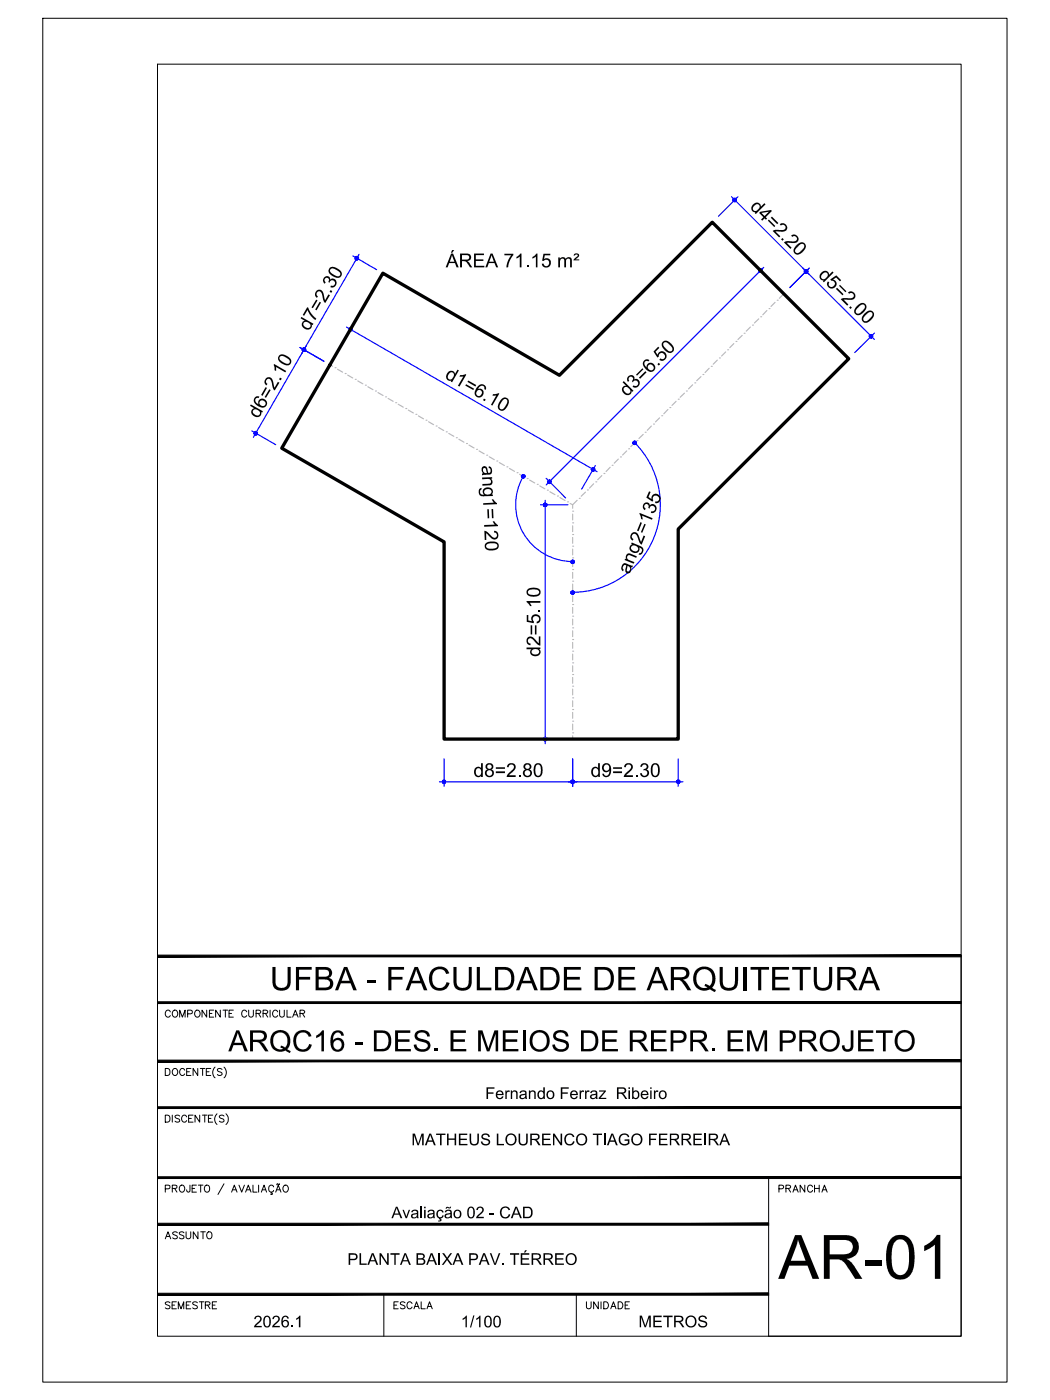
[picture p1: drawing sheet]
<svg xmlns="http://www.w3.org/2000/svg" width="229mm" height="305mm" viewBox="0 0 229 305" stroke-linecap="round" stroke-linejoin="round" font-family="sans-serif">
<!-- layer: ARQ_EIXO CINZA 04 -->
<g fill="none" stroke="#bababa" stroke-width=".25">
<path d="M71.8 79.4l.6 .4M154.9 79.8h.1M156.2 78.4l-.9 .9M156.6 77.9h.1M158 76.6l-.9 .9M158.4 76.2h.1M159.8 74.8l-.9 .9M160.2 74.3h.1M161.6 73l-.9 .9M162 72.6h.1M163.4 71.2l-.9 .9M163.8 70.8h.1"/>
<path d="M165.2 69.4l-.9 .9M165.6 69h.1M167 67.6l-.9 .9M167.4 67.2h.1M168.7 65.8l-.8 .9M169.2 65.4h.1M170.6 64l-.9 .9M72.9 80.1h.1M73.5 80.4l1.1 .6M75.1 81.3h.1M75.7 81.7l1.1 .6M77.3 82.6h.1"/>
<path d="M77.9 82.9l1.1 .7M79.5 83.9h.1M80.1 84.2l1.1 .6M81.7 85.1h.1M82.3 85.5l1.1 .6M83.9 86.4h.1M84.5 86.7l1.1 .7M86.1 87.7h.1M86.7 88l1.1 .6M88.3 88.9h.1M88.9 89.3l1.1 .6M90.6 90.2h.1"/>
<path d="M91.1 90.6l1.1 .6M92.8 91.5h.1M93.3 91.8l1.1 .7M95 92.8h.1M95.5 93.1l1.1 .6M97.2 94h.1M97.7 94.4l1.1 .6M99.4 95.3h.1M99.9 95.6l1.1 .7M101.6 96.6h.1M102.1 96.9l1.1 .6M103.8 97.8h.1"/>
<path d="M104.3 98.2l1.1 .6M106 99.1h.1M106.5 99.4l1.1 .7M134.6 99.9l-.9 .9M135.1 99.5h.1M136.4 98.2l-.8 .9M136.9 97.7h.1M138.2 96.4l-.9 .8M138.7 95.9h.1M140 94.6l-.9 .9M140.5 94.1h.1M141.8 92.8l-.9 .9"/>
<path d="M142.3 92.3h.1M143.6 91l-.9 .9M144.1 90.5h.1M145.4 89.2l-.9 .9M145.8 88.7h.1M147.2 87.4l-.9 .9M149 85.6l-.9 .9M149.4 85.1h.1M150.8 83.8l-.9 .9M151.3 83.4h.1M152.6 82l-.9 .9M153 81.5h.1"/>
<path d="M154.4 80.2l-.9 .9M110.4 101.6h.1M110.9 102l1.1 .6M112.6 102.9h.1M113.1 103.3l1.1 .6M114.8 104.2h.1M115.3 104.5l1.1 .7M117 105.5h.1M117.5 105.8l1.1 .6M119.2 106.7h.1M119.7 107.1l1.1 .6M121.4 108h.1"/>
<path d="M121.9 108.3l1.1 .7M123.6 109.3h.1M124.1 109.6l.6 .3M124.7 118.9h.1M124.7 116.4h.1M124.7 113.8h.1M124.7 111.3h.1M124.7 111.9v1.3M124.7 114.5v1.2M124.7 117v1.3M124.7 119.5v1.3M125.6 108.9l-.9 1v.8"/>
<path d="M126.1 108.5h.1M127.5 107.1l-1 .9M127.9 106.7h.1M129.2 105.3l-.8 1M129.7 104.9h.1M131 103.5l-.9 .9M131.5 103.1h.1M132.8 101.7l-.8 1M133.3 101.3h.1M124.7 139.2h.1M124.7 136.7h.1M124.7 134.2h.1"/>
<path d="M124.7 131.6h.1M124.7 129.1h.1M124.7 126.5h.1M124.7 124h.1M124.7 121.5h.1M124.7 122.1v1.3M124.7 124.6v1.3M124.7 127.2v1.2M124.7 129.7v1.3M124.7 132.2v1.3M124.7 134.8v1.3M124.7 137.3v1.3"/>
<path d="M124.7 139.9v1.2M124.7 159.6h.1M124.7 157h.1M124.7 154.5h.1M124.7 151.9h.1M124.7 149.4h.1M124.7 146.9h.1M124.7 144.3h.1M124.7 141.8h.1M124.7 142.4v1.3M124.7 144.9v1.3M124.7 147.5v1.3"/>
<path d="M124.7 150v1.3M124.7 152.6v1.2M124.7 155.1v1.3M124.7 157.6v1.3M124.7 160.2v.7"/>
</g>
<!-- layer: COTA AZUL -->
<g fill="none" stroke="#00f" stroke-width=".25">
<path d="M76.8 55.7l5.2 3M78.2 55.4l-12.5 21.6M159.3 42.8l31.1 31.1M160.7 42.8l-4.3 4.3M164.9 58.2l4.2 4.2M166.3 58.2l-47.4 47.4M176.2 58.4l-4.2 4.2M65.3 75.6l5.2 3.1M66.7 75.3l-11.5 19.9M75.4 71.2l54.6 31.5M76.8 70.8l-3 5.2M190.4 72.5l-4.3 4.3"/>
<path d="M54.8 93.8l5.2 3M138.2 96.4a19.1 19.1 0 0 1 4.1 20.8 19.1 19.1 0 0 1-17.6 11.7M113.9 103.7a12.4 12.4 0 0 0 10.8 18.6M117.7 109.9h6M118.7 108.9v53M118.9 104.1l4.2 4.3M129.6 101.3l-3 5.2M95.7 170.2h53M96.7 165.2v6M117.7 160.9h6M124.7 165.2v6M147.7 165.2v6"/>
</g>
<g fill="#00f" stroke="#00f" stroke-width=".22">
<path d="M76.3 71.7l-.2 .3 .2 .1zM76.3 71.7l.2 .3-.2 .1zM76.3 71.7l.2 .3 .1-.1z"/>
<path d="M76.3 71.7l.3 .2 .1-.2zM76.3 71.7l.3-.2 .1 .2zM76.5 71.4l-.2 .3 .3-.2z"/>
<path d="M76.3 71.3v.4l.2-.3zM76.1 71.4l.2-.1v.4zM76.1 71.4l-.1 .1 .3 .2z"/>
<path d="M129.1 102.2l.4 .2v-.2zM129.1 102.2l.4-.2v.2zM129.3 101.9l-.2 .3 .4-.2z"/>
<path d="M129.1 101.8v.4l.2-.3zM128.9 101.9l.2-.1v.4zM128.9 101.9l-.1 .1 .3 .2z"/>
<path d="M128.8 102l-.1 .2h.4zM128.7 102.2h.4l-.3 .2zM128.8 102.4l.1 .1 .2-.3z"/>
<path d="M129.1 102.2l-.2 .3 .2 .1zM129.1 102.2l.2 .3-.2 .1zM129.1 102.2l.2 .3 .2-.1z"/>
<path d="M118.5 109.6l.2 .3v-.4zM118.5 109.6l.2 .3-.3-.2zM118.4 109.7l-.1 .2h.4z"/>
<path d="M118.3 109.9l.1 .2 .3-.2zM118.4 110.1l.3-.2-.2 .3zM118.7 109.9l-.2 .3 .2 .1z"/>
<path d="M118.7 109.9v.4l.2-.1zM118.7 109.9l.3 .2-.1 .1zM118.7 109.9l.3 .2 .1-.2z"/>
<path d="M118.7 109.9h.4l-.1-.2zM118.9 109.6l.1 .1-.3 .2zM118.7 109.5v.4l.2-.3z"/>
<path d="M118.7 160.9v.4l.2-.1zM118.7 160.9l.3 .2-.1 .1zM118.7 160.9l.3 .2 .1-.2z"/>
<path d="M118.7 160.9h.4l-.1-.2zM118.9 160.6l.1 .1-.3 .2zM118.7 160.5v.4l.2-.3z"/>
<path d="M118.5 160.6l.2 .3v-.4zM118.5 160.6l.2 .3-.3-.2zM118.4 160.7l-.1 .2h.4z"/>
<path d="M118.3 160.9l.1 .2 .3-.2zM118.4 161.1l.3-.2-.2 .3zM118.7 160.9l-.2 .3 .2 .1z"/>
<path d="M119.4 105.1l.1 .1 .1-.3zM119.6 104.9l.1 .3h-.2zM119.6 104.9l.1 .3 .2-.1z"/>
<path d="M119.6 104.9l.3 .2 .1-.2zM119.6 104.9l.4-.1v.1zM119.6 104.9l.4-.1-.1-.2z"/>
<path d="M119.7 104.5l-.1 .4 .3-.3zM119.5 104.5h.2l-.1 .4zM119.4 104.6l.2 .3-.1-.4z"/>
<path d="M119.4 104.6l-.1 .2 .3 .1zM119.3 104.8l.3 .1h-.3zM119.3 104.9l.1 .2 .2-.2z"/>
<path d="M165.7 58.5l-.1 .4 .3-.3zM165.5 58.5h.2l-.1 .4zM165.3 58.6l.3 .3-.1-.4z"/>
<path d="M165.3 58.6l-.1 .2 .4 .1zM165.2 58.8l.4 .1-.4 .1zM165.2 59l.1 .2 .3-.3z"/>
<path d="M165.3 59.2l.2 .1 .1-.4zM165.6 58.9l.1 .4h-.2zM165.6 58.9l.1 .4 .2-.1z"/>
<path d="M165.6 58.9l.3 .3v-.2zM165.6 58.9l.3-.1v.2zM165.6 58.9l.3-.1v-.2z"/>
<path d="M159.7 43.3l-.1 .1 .3 .1zM159.6 43.4l.3 .1-.3 .1zM159.6 43.6l.1 .2 .2-.3z"/>
<path d="M159.9 43.5l-.2 .3 .2 .1zM159.9 43.5l.2 .4h-.2zM159.9 43.5l.2 .4 .1-.1z"/>
<path d="M159.9 43.5l.3 .3 .1-.2zM159.9 43.5l.4-.1v.2zM159.9 43.5l.4-.1-.1-.1z"/>
<path d="M160.1 43.2l-.2 .3 .3-.2zM159.9 43.2h.2l-.2 .3zM159.7 43.3l.2 .2v-.3z"/>
<path d="M175.5 59.1l.3 .3 .1-.2zM175.5 59.1l.4-.1v.2zM175.8 58.8l-.3 .3 .4-.1z"/>
<path d="M175.6 58.7l-.1 .4 .3-.3zM175.4 58.7h.2l-.1 .4zM175.2 58.8l.3 .3-.1-.4z"/>
<path d="M175.2 58.8l-.1 .2 .4 .1zM175.1 59l.4 .1-.4 .1zM175.1 59.2l.1 .2 .3-.3z"/>
<path d="M175.2 59.4h.2l.1-.3zM175.5 59.1l.1 .3h-.2zM175.5 59.1l.1 .3h.2z"/>
<path d="M175.2 58.8l-.1 .2 .4 .1zM175.1 59l.4 .1-.4 .1zM175.1 59.2l.1 .2 .3-.3z"/>
<path d="M175.2 59.4h.2l.1-.3zM175.5 59.1l.1 .3h-.2zM175.5 59.1l.1 .3h.2z"/>
<path d="M175.5 59.1l.3 .3 .1-.2zM175.5 59.1l.4-.1v.2zM175.8 58.8l-.3 .3 .4-.1z"/>
<path d="M175.6 58.7l-.1 .4 .3-.3zM175.4 58.7h.2l-.1 .4zM175.2 58.8l.3 .3-.1-.4z"/>
<path d="M189.7 73.2l.2 .3 .1-.2zM189.7 73.2l.3-.1v.2zM189.9 72.9l-.2 .3 .3-.1z"/>
<path d="M189.7 72.9v.3l.2-.3zM189.6 72.9h.1v.3zM189.4 72.9l.3 .3-.1-.3z"/>
<path d="M189.4 72.9l-.1 .2 .4 .1zM189.3 73.1l.4 .1-.4 .1zM189.3 73.3l.1 .2 .3-.3z"/>
<path d="M189.4 73.5l.2 .1 .1-.4zM189.7 73.2v.4h-.1zM189.7 73.2v.4l.2-.1z"/>
<path d="M66.2 75.8v.4l.2-.4zM66 75.8h.2v.4zM66 75.8l-.1 .1 .3 .3z"/>
<path d="M65.9 75.9l-.1 .3h.4zM65.8 76.2h.4l-.3 .1zM65.9 76.3l.1 .2 .2-.3z"/>
<path d="M66.2 76.2l-.2 .3h.2zM66.2 76.2l.2 .3h-.2zM66.2 76.2l.2 .3 .1-.2z"/>
<path d="M66.2 76.2l.3 .1v-.1zM66.2 76.2l.3-.3v.3zM66.4 75.8l-.2 .4 .3-.3z"/>
<path d="M55.7 94.3l-.2 .4h.2zM55.7 94.3l.2 .4h-.2zM55.7 94.3l.2 .4 .1-.2z"/>
<path d="M55.7 94.3l.3 .2v-.2zM55.7 94.3l.3-.2v.2zM55.9 94l-.2 .3 .3-.2z"/>
<path d="M55.7 93.9v.4l.2-.3zM55.5 94l.2-.1v.4zM55.5 94l-.1 .1 .3 .2z"/>
<path d="M55.4 94.1l-.1 .2h.4zM55.3 94.3h.4l-.3 .2zM55.4 94.5l.1 .2 .2-.4z"/>
<path d="M66.2 76.2l-.2 .3h.2zM66.2 76.2l.2 .3h-.2zM66.2 76.2l.2 .3 .1-.2z"/>
<path d="M66.2 76.2l.3 .1v-.1zM66.2 76.2l.3-.3v.3zM66.4 75.8l-.2 .4 .3-.3z"/>
<path d="M66.2 75.8v.4l.2-.4zM66 75.8h.2v.4zM66 75.8l-.1 .1 .3 .3z"/>
<path d="M65.9 75.9l-.1 .3h.4zM65.8 76.2h.4l-.3 .1zM65.9 76.3l.1 .2 .2-.3z"/>
<path d="M77.7 55.8v.4l.2-.3zM77.5 55.9l.2-.1v.4zM77.5 55.9l-.2 .1 .4 .2z"/>
<path d="M77.3 56v.2h.4zM77.3 56.2h.4l-.4 .2zM77.3 56.4l.2 .2 .2-.4z"/>
<path d="M77.7 56.2l-.2 .4h.2zM77.7 56.2l.2 .4h-.2zM77.7 56.2l.2 .4 .1-.2z"/>
<path d="M77.7 56.2l.3 .2 .1-.2zM77.7 56.2l.3-.2 .1 .2zM77.9 55.9l-.2 .3 .3-.2z"/>
<path d="M124.7 170.2h.4l-.1-.2zM124.8 169.9l.2 .1-.3 .2zM124.7 169.8v.4l.1-.3z"/>
<path d="M124.5 169.9l.2 .3v-.4zM124.3 170l.2-.1 .2 .3zM124.3 170v.2h.4z"/>
<path d="M124.3 170.2v.2l.4-.2zM124.3 170.4l.4-.2-.2 .3zM124.7 170.2l-.2 .3 .2 .1z"/>
<path d="M124.7 170.2v.4l.1-.1zM124.7 170.2l.3 .2-.2 .1zM124.7 170.2l.3 .2 .1-.2z"/>
<path d="M96.3 170.2l.1 .2 .3-.2zM96.4 170.4l.3-.2-.2 .3zM96.7 170.2l-.2 .3 .2 .1z"/>
<path d="M96.7 170.2v.4l.2-.1zM96.7 170.2l.3 .2-.1 .1zM96.7 170.2l.3 .2v-.2z"/>
<path d="M96.7 170.2h.3v-.2zM96.9 169.9l.1 .1-.3 .2zM96.7 169.8v.4l.2-.3z"/>
<path d="M96.5 169.9l.2 .3v-.4zM96.5 169.9l.2 .3-.3-.2zM96.4 170l-.1 .2h.4z"/>
<path d="M147.7 170.2h.3v-.2zM147.9 169.9l.1 .1-.3 .2zM147.7 169.8v.4l.2-.3z"/>
<path d="M147.5 169.9l.2 .3v-.4zM147.5 169.9l.2 .3-.3-.2zM147.4 170l-.1 .2h.4z"/>
<path d="M147.3 170.2l.1 .2 .3-.2zM147.4 170.4l.3-.2-.2 .3zM147.7 170.2l-.2 .3 .2 .1z"/>
<path d="M147.7 170.2v.4l.2-.1zM147.7 170.2l.3 .2-.1 .1zM147.7 170.2l.3 .2v-.2z"/>
<path d="M124.3 170.2v.2l.4-.2zM124.3 170.4l.4-.2-.2 .3zM124.7 170.2l-.2 .3 .2 .1z"/>
<path d="M124.7 170.2v.4l.1-.1zM124.7 170.2l.3 .2-.2 .1zM124.7 170.2l.3 .2 .1-.2z"/>
<path d="M124.7 170.2h.4l-.1-.2zM124.8 169.9l.2 .1-.3 .2zM124.7 169.8v.4l.1-.3z"/>
<path d="M124.5 169.9l.2 .3v-.4zM124.3 170l.2-.1 .2 .3zM124.3 170v.2h.4z"/>
<path d="M113.9 103.3v.4l.2-.3zM113.7 103.4l.2-.1v.4zM113.7 103.4l-.1 .1 .3 .2z"/>
<path d="M113.6 103.5l-.1 .2h.4zM113.5 103.7h.4l-.3 .2zM113.6 103.9l.1 .1 .2-.3z"/>
<path d="M113.9 103.7l-.2 .3 .2 .1zM113.9 103.7l.2 .3-.2 .1zM113.9 103.7l.2 .3 .2-.1z"/>
<path d="M113.9 103.7l.4 .2v-.2zM113.9 103.7l.4-.2v.2zM114.1 103.4l-.2 .3 .4-.2z"/>
<path d="M124.7 122.3h.4l-.1-.2zM124.8 122l.2 .1-.3 .2zM124.7 121.9v.4l.1-.3z"/>
<path d="M124.5 122l.2 .3v-.4zM124.3 122.1l.2-.1 .2 .3zM124.3 122.1v.2h.4z"/>
<path d="M124.3 122.3v.2l.4-.2zM124.3 122.5l.4-.2-.2 .3zM124.7 122.3l-.2 .3 .2 .1z"/>
<path d="M124.7 122.3v.4l.1-.1zM124.7 122.3l.3 .2-.2 .1zM124.7 122.3l.3 .2 .1-.2z"/>
<path d="M124.3 129v.2l.4-.2zM124.3 129.2l.4-.2-.2 .3zM124.7 129l-.2 .3 .2 .1z"/>
<path d="M124.7 129v.4l.1-.1zM124.7 129l.3 .2-.2 .1zM124.7 129l.3 .2 .1-.2z"/>
<path d="M124.7 129h.4l-.1-.2zM124.8 128.7l.2 .1-.3 .2zM124.7 128.6v.4l.1-.3z"/>
<path d="M124.5 128.7l.2 .3v-.4zM124.3 128.8l.2-.1 .2 .3zM124.3 128.8v.2h.4z"/>
<path d="M137.9 96.1l-.1 .2 .4 .1zM137.8 96.3l.4 .1-.4 .1zM137.8 96.5l.1 .2 .3-.3z"/>
<path d="M138.2 96.4l-.3 .3 .2 .1zM138.2 96.4l.1 .4h-.2zM138.2 96.4l.1 .4 .1-.1z"/>
<path d="M138.2 96.4l.2 .3 .1-.2zM138.2 96.4l.3-.1v.2zM138.2 96.4l.3-.1-.1-.2z"/>
<path d="M138.3 96.1l-.1 .3 .2-.3zM138.1 96.1h.2l-.1 .3zM137.9 96.1l.3 .3-.1-.3z"/>
</g>
<!-- layer: 0 -->
<path d="M83.4 59.5l38.4 22.2 33.3-33.3 29.7 29.7-37.1 37.1v45.7h-51v-42.9l-35.4-20.4z" fill="none" stroke="#000" stroke-width=".72"/>
<!-- layer: MRG_EXTERNA -->
<path d="M9.3 4h209.9v296.9h-209.9z" fill="none" stroke="#000" stroke-width=".22"/>
<!-- layer: MRG_INTERNA -->
<path d="M34.3 14h175v276.9h-175z" fill="none" stroke="#000" stroke-width=".22"/>
<!-- layer: SIMB_01 -->
<g fill="#000" stroke="#000" stroke-width=".22">
<path d="M34.3 218.1v.4l175-.4zM34.3 218.5l175-.4v.4z"/>
<path d="M34.3 207.9v.4l175-.4zM34.3 208.3l175-.4v.4z"/>
<path d="M34.3 230.8v.4l175-.4zM34.3 231.2l175-.4v.4z"/>
<path d="M34.3 256.2v.4l175-.4zM34.3 256.6l175-.4v.4z"/>
<path d="M34.3 241v.3l175-.3zM34.3 241.3l175-.3v.3z"/>
<path d="M34.3 266.3v.4l133-.4zM34.3 266.7l133-.4v.4z"/>
<path d="M34.3 282h133v-.4zM34.3 281.6h133l-133 .4z"/>
</g>
<g fill="none" stroke="#000" stroke-width=".22">
<path d="M45 219.9v1.5l-1-1.5v1.5M46.5 219.9h-.9v1.5h.9M48 219.9v1.5l-1.1-1.5v1.5M48.6 219.9h1M49.1 219.9v1.5M50.8 219.9h-.9v1.5h.9M54.1 219.9v1.1l.5 .4h.3l.3-.4v-1.1M58.8 219.9v1.5M60.9 219.9v1.1l.4 .4 .5-.2 .1-1.3M62.5 219.9v1.5h.9M209.3 208.1v82.8h-42v-34.5M36 232.6h.5a.82 .82 0 0 1 .5 .8 .82 .82 0 0 1-.5 .7h-.5z"/>
<path d="M37.1 220.3a.56 .56 0 0 0-.7-.4 .56 .56 0 0 0-.4 .6 .63 .63 0 0 0 .2 .8 .63 .63 0 0 0 .9-.2M37.7 220.1a.72 .72 0 0 1 1 .2 .72 .72 0 0 1-.3 1.1 .72 .72 0 0 1-.9-.4 .72 .72 0 0 1 .2-.9zM37.7 232.8a.72 .72 0 0 1 1 .2 .72 .72 0 0 1-.3 1.1 .72 .72 0 0 1-.9-.4 .72 .72 0 0 1 .2-.9zM39.1 221.4v-1.5l.6 1.5 .6-1.5v1.5M40.2 233a.56 .56 0 0 0-.6-.4 .56 .56 0 0 0-.5 .6 .63 .63 0 0 0 .3 .8 .63 .63 0 0 0 .8-.2M40.6 233.3h.6M40.9 220.7l.9-.1v-.5l-.3-.2h-.6v1.5M41.6 232.6h-1v1.5h1M42.7 220a.71 .71 0 0 1 .9 .7 .71 .71 0 0 1-.9 .7l-.3-.5v-.4zM43.1 232.6v1.5l-1.1-1.5v1.5M43.6 232.6h1M44.1 232.6v1.5"/>
<path d="M44.9 233.3h.6M45.6 220.6h.5M45.9 232.6h-1v1.5h1M46.8 232.3a1.57 1.57 0 0 0 0 2.4M48.3 232.8l-.3-.2-.7 .2 .2 .4 .5 .2 .3 .3v.2l-.3 .2-.7-.2M48.8 232.3a1.57 1.57 0 0 1 0 2.4M49.9 220.6h.5M53.7 220.3a.56 .56 0 0 0-.6-.4 .56 .56 0 0 0-.5 .6 .63 .63 0 0 0 .3 .8 .63 .63 0 0 0 .8-.2M55.8 220.6h.8l.2-.4-.4-.3h-.6v1.5M56.3 220.6l.5 .8M57.3 220.6h.8l.2-.4-.4-.3h-.6v1.5M57.8 220.6l.5 .8"/>
<path d="M60.5 220.3a.56 .56 0 0 0-.7-.4 .56 .56 0 0 0-.4 .6 .63 .63 0 0 0 .2 .8 .63 .63 0 0 0 .9-.2M63.7 221.4l.6-1.5 .6 1.5M63.9 220.9h.7M65.3 220.6h.9l.1-.4-.3-.3h-.7v1.5M65.8 220.6l.5 .8M36 242.8h.5a.82 .82 0 0 1 .5 .7 .82 .82 0 0 1-.5 .8h-.5zM36 258.8l.9-.1 .1-.6-1-.1v1.5M37.5 258.7l1-.1v-.5l-1-.1v1.5M37.5 242.8v1.5M38 258.7l.5 .8M39.1 243l-.3-.2-.7 .2 .2 .4 .7 .3 .1 .2v.2l-.3 .2-.7-.2M39.2 258.2a.72 .72 0 0 1 1 .2 .72 .72 0 0 1-.3 1.1 .72 .72 0 0 1-.9-.4 .72 .72 0 0 1 .2-.9z"/>
<path d="M40.6 243.2a.56 .56 0 0 0-.6-.4 .56 .56 0 0 0-.5 .6 .63 .63 0 0 0 .3 .8 .63 .63 0 0 0 .8-.2M41.1 243.5h.6M41.4 258l-.1 1.4-.4 .1-.2-.1-.1-.4M41.8 258.7h.6M42 242.8h-.9v1.5h.9M42.8 258h-1v1.5h1M43.2 258h1M43.5 242.8v1.5l-1-1.5v1.5M43.7 258v1.5M44.1 242.8h1M44.6 242.8v1.5M44.6 258.2a.63 .63 0 0 1 .8-.1 .63 .63 0 0 1 .2 .9 .57 .57 0 0 1-.5 .6 .57 .57 0 0 1-.6-.6z"/>
<path d="M45.4 243.5h.5M46.3 242.8h-.9v1.5h.9M47.2 242.5a1.57 1.57 0 0 0 0 2.3M48.8 243l-.4-.2-.6 .2 .1 .4 .7 .3 .2 .2v.2l-.4 .2-.6-.2M48.8 257.7l-1.3 2.4M49.2 242.5a1.57 1.57 0 0 1 0 2.3M50.4 259.5l.6-1.5 .6 1.5M50.7 259h.7M52 258l.6 1.5 .6-1.5M53.5 259.5l.6-1.5 .6 1.5M53.7 259h.7M55.1 258v1.5h.9"/>
<path d="M56.3 258v1.5M56.9 259.5l.6-1.5 .5 1.5M57.1 259h.7M59.1 259.5v.3l.2 .2h-.4M59.6 258.4a.6 .6 0 0 0-.9-.3 .6 .6 0 0 0-.2 .9 .54 .54 0 0 0 .4 .5 .54 .54 0 0 0 .7-.3M60 259.5l.6-1.5 .6 1.5M60.2 259h.8M60.3 257.8l-.1 .1M60.3 257.8h.2M60.5 257.8l.1 .1M60.6 257.9h.2M60.9 257.7l-.1 .2"/>
<path d="M61.8 258.2a.72 .72 0 0 1 1 .2 .72 .72 0 0 1-.3 1.1 .72 .72 0 0 1-.9-.4 .72 .72 0 0 1 .2-.9zM83.6 281.8v9.1M125.5 281.8v9.1"/>
</g>
<text font-size="13.3" x="169.5" y="278.4">AR-01</text>
<text font-size="7.1" x="58.8" y="215.6">UFBA - FACULDADE DE ARQUITETURA</text>
<text font-size="6.4" x="49.7" y="228.9">ARQC16 - DES. E MEIOS DE REPR. EM PROJETO</text>
<g font-size="4.4">
<text x="168.3" y="260.7">PRANCHA</text>
<text x="34.9" y="270.9">ASSUNTO</text>
<text x="34.9" y="286.1">SEMESTRE</text>
<text x="84.7" y="286.1">ESCALA</text>
<text x="126.3" y="286.1">UNIDADE</text>
</g>
<g font-size="4.2">
<text x="163.1" y="45.2" transform="rotate(45 163.1 45.2)">d4=2.20</text>
<text x="97.1" y="58.2">ÁREA 71.15 m²</text>
<text x="177.9" y="60" transform="rotate(45 177.9 60)">d5=2.00</text>
<text x="67.2" y="72.2" transform="rotate(-60 67.2 72.2)">d7=2.30</text>
<text x="96.6" y="82.2" transform="rotate(30 96.6 82.2)">d1=6.10</text>
<text x="136.5" y="86.5" transform="rotate(-45 136.5 86.5)">d3=6.50</text>
<text x="56.2" y="91.3" transform="rotate(-60 56.2 91.3)">d6=2.10</text>
<text x="104.9" y="101.3" transform="rotate(88 104.9 101.3)">ang1=120</text>
<text x="137" y="125.1" transform="rotate(-68 137 125.1)">ang2=135</text>
<text x="117.6" y="143" transform="rotate(-90 117.6 143)">d2=5.10</text>
<text x="103.1" y="169.2">d8=2.80</text>
<text x="128.6" y="169.2">d9=2.30</text>
</g>
<g font-size="3.5">
<text x="105.6" y="239.3">Fernando Ferraz Ribeiro</text>
<text x="89.6" y="249.3">MATHEUS LOURENCO TIAGO FERREIRA</text>
<text x="85.2" y="265.2">Avaliação 02 - CAD</text>
<text x="75.6" y="275.4">PLANTA BAIXA PAV. TÉRREO</text>
<text x="55.2" y="289">2026.1</text>
<text x="100.3" y="289">1/100</text>
<text x="139" y="289">METROS</text>
</g>
</svg>
